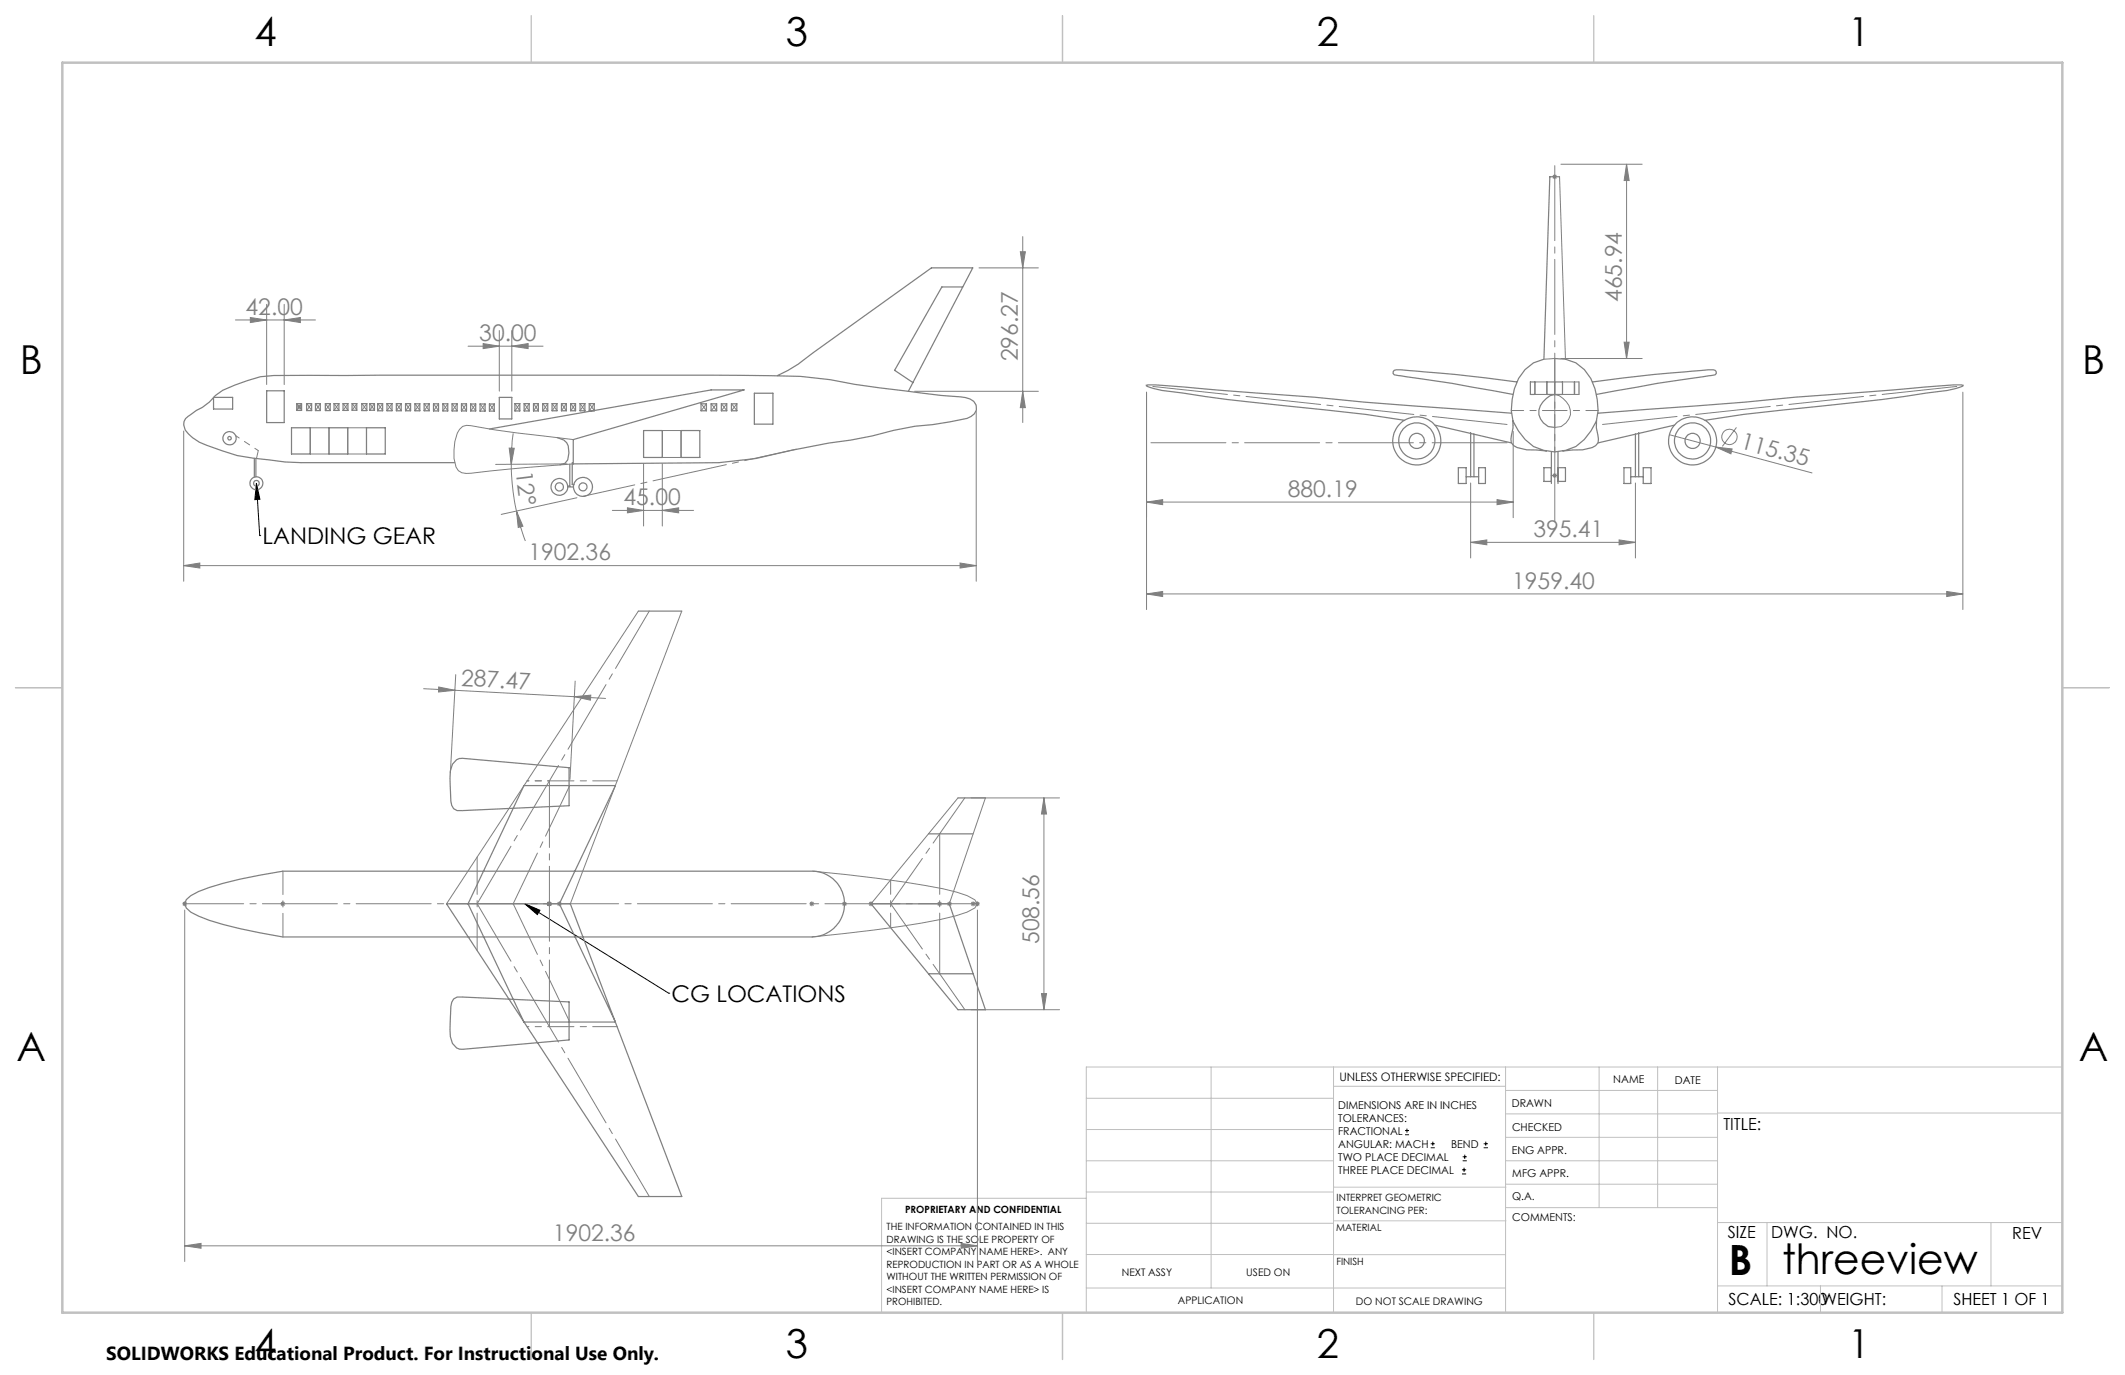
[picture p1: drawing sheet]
<svg xmlns="http://www.w3.org/2000/svg" width="432mm" height="279mm" viewBox="0 0 432 279" stroke-linecap="round" stroke-linejoin="round" font-family="sans-serif">
<g fill="none" stroke="#808080" stroke-width=".2">
<path d="M315.4 35.9h1M315.6 35.6l.7 .7M315.9 35.4v1M316.3 35.6l-.7 .7M316.9 35.9l1.2 37.1M317.2 33.4h16.5M330.5 33.4v39.4M330.5 33.4l.5 3.3h-1zM198.9 54.4h12.1M207.3 51.2h1.1l-.6 3.2zM207.8 48.1v37.8M47.8 65h16.3"/>
<path d="M50.9 64.5l3.3 .5-3.3 .5zM54.2 61.8v16.3M57.7 65l3.3-.5v1zM57.7 61.8v16.3M95.1 70.3h15.2M98.2 69.8l3.3 .5-3.3 .5zM101.5 67.2v12.3M104 70.3l3.3-.5v1zM104 67.2v12.3M185.8 79.5h25.2M207.8 79.5l.6 3.3h-1.1zM233 79.7v44.2"/>
<path d="M311.9 77.6h2.4v2.6h-2.4zM315.9 72.8l-2.2 .2M317.2 72.8h16.5M320.9 77.6h-3.4v2.6h3.4M330 69.5h1l-.5 3.3zM398.9 79.7v44.2M37.3 87.6v30.5M60.3 82.7h1M60.4 82.3l.7 .7M60.8 82.2v1M61.1 82.3l-.7 .7M63 86.9h3.9v5.4h-3.9z"/>
<path d="M70.7 86.9h3.8v5.4h-3.8zM103.5 91.1h1l-.6 3.3zM103.9 94.4a46.2 46.2 0 0 0 1.1 9.5M104.3 88.1l-.3 3.1-.1 3.2M115.2 94.3l-14.5 .1M116.5 89.3a334.9 334.9 0 0 1-21.7-2.9l-.8 .2-.6 .6a9.6 9.6 0 0 0-.7 7.7 2.48 2.48 0 0 0 3 1.3l7.7-.9 13.1-1M130.8 94.2v12.7M134.6 87.5h3.8v5.5h-3.8zM134.6 94.2v12.7M198.4 83.6v34.5M298.8 98.1v15.3M307.5 87.7v17.5"/>
<path d="M315.4 96.6h1M315.6 96.3l.7 .7M315.9 80.2a4.1 4.1 0 0 1 3.2 4.1 3.3 3.3 0 0 1-3.2 2.6M315.9 96.1v1M316.3 96.3l-.7 .7M332.3 98.1v15.3M339.2 88.3l9.5 2.5M348.7 90.8l3.3 .4-.3 1zM348.7 90.8l19.5 5.3M352.8 86.9l-2.8 3.8M37.3 114.9l3.3-.5v1zM37.3 114.9h161.1"/>
<path d="M105 103.9l1.3 3-1 .3zM105 103.9l.7 3 1.1 3M117.2 101.1l-15.4 3.4M124.4 103.7h16.5M127.5 103.2l3.3 .5-3.3 .5zM134.6 103.7l3.3-.5v1zM195.1 114.4l3.3 .5-3.3 .5zM233 102l3.3-.5v1.1zM233 102h74.5M298.8 110.2l3.3-.5v1zM298.8 110.2h33.5M304.2 101.5l3.3 .5-3.3 .6z"/>
<path d="M329 109.7l3.3 .5-3.3 .5zM86.1 139.9l6.3 .4M89.1 139.6l3.3 .7-3.3 .3zM92.6 137.1l-1.1 20M116.9 138.4l-1.1 20M129.7 124.2l-39 59.5M138.5 124.2l-22.6 59.5M233 120.7l3.3-.5v1zM233 120.7h165.9M395.6 120.2l3.3 .5-3.3 .5zM92.4 140.3l24.3 1.3M116.7 141.6l6.3 .3"/>
<path d="M116.7 141.6l3.4-.3-.1 1zM165.1 177a206 206 0 0 1 29.3 4.3l2.1 .7 1.6 .8 .5 .9-.5 .8-1.6 .8a71.8 71.8 0 0 1-13.7 3l-17.8 2.1M194.7 162.1l-17.7 21.6M197.3 162.1h18M200.2 162.1l-7.3 21.6M212.1 162.1l.6 3.3h-1.1zM212.1 162.1v43.1M37 183.7h1M37.2 183.3l.7 .7M37.5 183.2v.9M37.5 184.9v71.4M37.9 183.3l-.7 .7"/>
<path d="M57 183.7h1M57.1 183.3l.7 .7M57.5 183.2v.9M57.8 183.3l-.7 .7M111.1 183.7h1M111.3 183.3l.7 .7M111.6 183.2v.9M112 183.3l-.7 .7M113.2 183.7h1M113.3 183.3l.7 .7M113.7 183.2v.9M114 183.3l-.7 .7"/>
<path d="M164.5 183.7h1M164.6 183.3l.7 .7M165 183.2v.9M165.3 183.3l-.7 .7M171.1 183.7h1M171.2 183.3l.7 .7M171.6 183.2v.9M171.9 183.3l-.7 .7M176.5 183.7h1M176.6 183.3l.7 .7M177 183.2v.9M177.3 183.3l-.7 .7"/>
<path d="M190.4 183.7h1M190.6 183.3l.7 .7M190.9 183.2v.9M191.3 183.3l-.7 .7M192.4 183.7h1M192.6 183.3l.7 .7M192.9 183.2v.9M193.3 183.3l-.7 .7M197.2 183.7h1.9M197.4 183.3l.7 .7M197.7 183.2v.9M198.1 183.3l-.7 .7"/>
<path d="M198.3 183.3l.7 .7M198.6 183.2v.9M198.6 184.9v71.4M199 183.3l-.7 .7M197.3 205.2h18M211.6 201.9h1.1l-.6 3.3zM37.5 253.2l3.4-.5v.9zM37.5 253.2h161.1M195.3 252.7l3.3 .5-3.3 .4z"/>
<circle cx="351.4" cy="88.8" r="1.55"/>
</g>
<g fill="none" stroke="#000" stroke-width=".2">
<path d="M52.1 98.2l.7 3.3h-1zM52.1 98.2l.7 10.6M52.8 108.8h.1M106.6 183.7l3.1 1.3-.5 .8zM106.6 183.7l29.3 18.1M135.9 201.8h.1M285.5 230.6h.8M285.5 229.7h.8M285.9 229.3v.9M290.7 233.2h.8M290.7 232.4h.8M291.1 232v.8"/>
<path d="M297.1 238.5h.8M297.1 237.7h.8M297.2 235.9h.9M297.2 235.1h.9M297.5 237.3v.8M297.6 234.6v.9M301.5 233.2h.8M301.5 232.4h.8M301.9 232v.8"/>
</g>
<g fill="none" stroke="#808080" stroke-width=".25">
<path d="M316.9 35.9h-2l-1.2 37.1a8 8 0 0 0-6 6l-.4 2.2-.2 2.2 .3 2.2 1.1 2a8.5 8.5 0 0 0 14.8 0l1.1-2a12.5 12.5 0 0 0-2.5-10.5 7.6 7.6 0 0 0-6-2.3M195.6 58.3h-4.2l-9.6 16.9 3.7 2.6M54.2 79.4h3.5v6.5h-3.5zM153.3 79.9h3.8v6.3h-3.8zM157.9 76.3l2.2-1 2.1-1.3 3-2.3 24.1-17.3h8.4l-13.1 25.1M308.2 77.6a357.7 357.7 0 0 0-24.5-2.5l-.4 .1-.2 .3v.4l.2 .3 11.7 1.7 12.4 2.3M311 77.6h.9v2.6h-.9zM314.3 77.6h3.2v2.6h-3.2zM315.9 77.6v2.6a4.1 4.1 0 0 0-3.2 4.1 3.3 3.3 0 0 0 3.2 2.6M319.9 77.6v2.6M320.9 77.6v2.6M323.6 77.6a357.7 357.7 0 0 1 24.5-2.5l.4 .1 .2 .3 .1 .4-.3 .3-11.7 1.7-12.4 2.3"/>
<path d="M43.4 80.8h3.9v2.3h-3.9zM51.7 93.1v3.8M52 93.2v3.7M59.2 86.9h3.8v5.4h-3.8zM60.3 82h1v1.4h-1zM62.3 82h1v1.4h-1zM64.1 82h1v1.4h-1zM66.1 82h1v1.4h-1zM66.9 86.9h3.8v5.4h-3.8zM67.9 82h1v1.4h-1zM69.7 82h1v1.4h-1zM71.5 82h1v1.4h-1z"/>
<path d="M73.5 82h1v1.4h-1zM74.5 86.9h3.8v5.4h-3.8zM75.1 82h1v1.4h-1zM76.7 82h1.1v1.5h-1.1zM78.6 82h1.1v1.5h-1.1zM80.5 82h1v1.5h-1zM82.4 82h1v1.5h-1zM84.3 82.1h1v1.4h-1zM86.2 82.1h1v1.4h-1zM88.1 82.1h1v1.4h-1zM90 82.1h1v1.4h-1zM91.9 82.1h1v1.4h-1z"/>
<path d="M93.8 82.1h1v1.4h-1zM95.6 82.1h1.1v1.4h-1.1zM97.5 82.1h1.1v1.4h-1.1zM99.4 87.2l45.1-8h6.7l-34.7 10.1v5l29.6-.3 7.5-.8 7.4-1.7 7.4-1.5 4.5-.6 4.3-.8 4.4-1.1 4.3-.9 3.6-.3 7-1.3a2.13 2.13 0 0 0 1.4-3.4l-.8-.5-.9-.3-8.7-.9a234.3 234.3 0 0 1-18.8-2.7l-6-.7-12.2-.2h-94.9l-2.7 .3-5.2 1.6-2.4 1.1-1.5 1.1-1.3 1.3-1.4 1.1-1.2 .6a6.3 6.3 0 0 0-2.5 2.3l-.1 .6 .3 1.1a8.6 8.6 0 0 0 4.4 3.1 34.4 34.4 0 0 0 12.7 3l3.2 .4 3.3 .1h31.2M99.4 82.1h1v1.4h-1zM101.5 80.8h2.5v4.3h-2.5zM104.6 82h1v1.5h-1zM106.5 82h1v1.5h-1zM108.4 82h1v1.5h-1zM110.3 82h1v1.5h-1zM112.2 82h1v1.5h-1zM113.2 88.9a2.62 2.62 0 0 1 2.4 3.1l-.2 1.5-.6 .7-1.1 .3"/>
<path d="M114.1 82h1v1.5h-1zM115.4 99h1.1M115.8 94.3v4.5h-.4M116 82h.9v1.5h-.9zM116.3 94v4.5h.4M117.9 82h1v1.5h-1zM119.7 82h1.1v1.5h-1.1zM130.8 87.5h3.8v5.5h-3.8zM138.4 87.5h3.8v5.5h-3.8zM142.5 82.1h1v1.4h-1zM144.5 82.1h1.1v1.4h-1.1zM146.6 82.1h1.1v1.4h-1.1z"/>
<path d="M148.6 82.1h1.1v1.4h-1.1zM291.6 86.4l15.5 3.6M296.3 95h1.6v3.2h-1.6zM297.9 96.9h2.6M298.8 87.9v9M299.5 88.2v8.7M300.5 95h1.3v3.2h-1.3zM307.1 84l-30-2.3-10-1-32.3-2.5-1.9 .1 .3 .2a21.9 21.9 0 0 0 7.2 1.4 378 378 0 0 0 29.2 3.4l7.9 .9 7.9 1.2M307.4 85.4v1.6l-.3 1.4a1.76 1.76 0 0 0 1.2 2.5l1.9 .5 4.1 .3M315.2 91.8v6.4M315.2 95h-1.5v2.8h1.5M315.2 96.6h1.4"/>
<path d="M316.6 95h1.5v2.8h-1.5M316.6 91.8v6.4M324.4 85.4v1.6l.3 1.4a1.76 1.76 0 0 1-1.2 2.5l-1.9 .5-4.1 .3M324.7 84l30-2.3 10-1 32.3-2.5 1.9 .1-.2 .2a21.9 21.9 0 0 1-7.3 1.4 378 378 0 0 1-29.2 3.4l-7.9 .9-7.9 1.2M330 95h1.4v3.2h-1.4zM331.4 96.9h2.5M332.3 88.2v8.7M333 87.9v9M333.9 95h1.6v3.2h-1.6zM340.2 86.4l-15.5 3.6M129.7 124.2h8.8M92.8 154.4l.5-.3h.7l21.6 1.9v7.7l-22.7 1-.7-.4-.4-.6a39.5 39.5 0 0 1-.3-7l.4-1.4z"/>
<path d="M106.5 159.6h18.6l-11.4 24.1 11.4 24h-18.6l-11.4-24zM188.7 169.4h9M194.7 162.1h5.5M37.9 182.8l.9-.8a34.7 34.7 0 0 1 10-3.4l8.7-1.6h107.6a6.7 6.7 0 0 1 6.5 6.8 6.7 6.7 0 0 1-6.6 6.6h-107.5a86.7 86.7 0 0 1-17.1-4.2l-1.6-.9-.9-.8-.4-.8zM90.7 183.7h25.2l22.6 59.4h-8.8zM177 183.7h15.9l7.3 21.5h-5.5zM188.7 197.9h9M92.2 203l.7-.4h1.1l21.6 1v7.7l-21.6 1.9h-.7l-.5-.3-.9-.9-.4-1.4a39.5 39.5 0 0 1 .3-6.9z"/>
<circle cx="46.6" cy="89" r=".36"/>
<circle cx="46.6" cy="89" r="1.35"/>
<circle cx="52.1" cy="98.2" r="1.31"/>
<circle cx="52.1" cy="98.2" r=".57"/>
<circle cx="113.6" cy="98.9" r=".83"/>
<circle cx="113.7" cy="99" r="1.7"/>
<circle cx="118.5" cy="98.9" r="1.93"/>
<circle cx="118.5" cy="98.9" r=".81"/>
<circle cx="287.9" cy="89.6" r="3.7"/>
<circle cx="287.9" cy="89.6" r="1.53"/>
<circle cx="287.9" cy="89.6" r="4.9"/>
<circle cx="343.9" cy="89.6" r="4.9"/>
<circle cx="343.9" cy="89.6" r="1.53"/>
<circle cx="343.9" cy="89.6" r="3.7"/>
</g>
<g fill="none" stroke="#c0c0c0" stroke-width=".2">
<path d="M246.1 216.8v44.9M271 216.8v49.9M305.9 216.8v49.9M324.9 216.8v28.6M336.8 216.8v28.6M349 216.8v49.9M419.1 216.8h-198.4v49.9M220.7 235.9h50.3M220.7 229.5h50.3M220.7 223.2h50.3M271 220.7h34.9M305.9 231.1h43.1"/>
<path d="M305.9 226.3h43.1M305.9 221.6h43.1M305.9 235.9h43.1M349 226.2h70.1M220.7 248.6h50.3M220.7 242.2h50.3M220.7 254.9h50.3M220.7 243.5h-41.6v23.2M271 255h34.9M271 248.1h35M271 241.2h35M305.9 240.6h43.1"/>
<path d="M306 245.4h43M349 248.4h70.1M359.1 248.4v12.9M404.6 248.4v12.9M220.7 261.7h85.2M349 261.3h70.1M369.9 261.3v5.4M394.6 261.3v5.4"/>
</g>
<path d="M108 3.2v9.5M215.9 3.2v9.5M323.8 3.2v9.5M3.1 139.7h9.6M419.1 139.7h9.5M108 266.7v9.6M215.9 266.7v9.6M323.8 266.7v9.6" fill="none" stroke="#c0c0c0" stroke-width=".25"/>
<path d="M12.7 12.7h406.4v254h-406.4z" fill="none" stroke="#c0c0c0" stroke-width=".5"/>
<g fill="none" stroke="#808080" stroke-width=".2" stroke-dasharray="15.2 1.3 1.3 1.3">
<path d="M52.5 91.6l-.4 1.6M60.3 82l1 1.4M60.3 83.4l1-1.4M62.3 82l1 1.4M62.3 83.4l1-1.4M64.1 82l1 1.4M64.1 83.4l1-1.4M66.1 82l1 1.4M66.1 83.4l1-1.4M67.9 82l1 1.4M67.9 83.4l1-1.4M69.7 82l1 1.4"/>
<path d="M69.7 83.4l1-1.4M71.6 82l.9 1.3M71.6 83.3l.9-1.3M73.6 82l.9 1.4M73.6 83.4l.9-1.4M75.1 82l1 1.3M75.1 83.3l1-1.3M76.8 82l1 1.4M76.8 83.4l1-1.4M78.6 83.4l1.1-1.4M78.6 82l1.1 1.4M80.5 83.4l1.1-1.4"/>
<path d="M80.5 82l1.1 1.4M82.4 83.5l1-1.5M82.4 82l1 1.5M84.3 83.5l1-1.5M84.3 82l1 1.5M86.2 83.5l1-1.5M86.2 82l1 1.5M88.1 83.5l1-1.5M88.1 82l1 1.5M90 83.5l1-1.5M90 82l1 1.5M91.9 83.5l1-1.5"/>
<path d="M91.9 82l1 1.5M93.8 83.5l1-1.4M93.8 82.1l1 1.4M95.7 83.5l1-1.4M95.7 82.1l1 1.4M97.6 83.5l1-1.4M97.6 82.1l1 1.4M99.4 83.5l1.1-1.4M99.4 82.1l1.1 1.4M104.6 82l1 1.5M104.6 83.5l1-1.5M106.5 82l1 1.5"/>
<path d="M106.5 83.5l1-1.5M108.4 82l1 1.5M108.4 83.5l1-1.5M110.3 82l1 1.5M110.3 83.5l1-1.5M112.2 82l1 1.5M112.2 83.5l1-1.5M114.1 82l1 1.5M114.1 83.5l1-1.5M116 82l1 1.5M116 83.5l1-1.5M117.9 82l1 1.5"/>
<path d="M117.9 83.5l1-1.5M119.8 82l1 1.5M119.8 83.5l1-1.5M142.5 82l1.1 1.5M142.5 83.5l1.1-1.5M144.5 82l1.1 1.5M144.5 83.5l1.1-1.5M146.6 82l1.1 1.5M146.6 83.5l1.1-1.5M148.6 82l1.2 1.5M148.6 83.5l1.2-1.5"/>
</g>
<path d="M47.9 88.5l4.6 3.1" fill="none" stroke="#808080" stroke-width=".2" stroke-dasharray="15.2 1.3 1.3 1.3" stroke-dashoffset="14.4"/>
<path d="M118.5 100.8l43.3-9.5" fill="none" stroke="#808080" stroke-width=".2" stroke-dasharray="15.2 1.3 1.3 1.3" stroke-dashoffset="4.5"/>
<path d="M315.9 72.8v19" fill="none" stroke="#808080" stroke-width=".2" stroke-dasharray="15.2 1.3 1.3 1.3" stroke-dashoffset="7.6"/>
<path d="M307.1 83.4h8.8M324.8 83.4h-8.9" fill="none" stroke="#808080" stroke-width=".2" stroke-dasharray="15.2 1.3 1.3 1.3" stroke-dashoffset="12.7"/>
<path d="M233 78.4l74.5 8M398.9 78.4l-74.5 8" fill="none" stroke="#808080" stroke-width=".2" stroke-dasharray="15.2 1.3 1.3 1.3" stroke-dashoffset="-1.3"/>
<path d="M315.9 33.4v72.9" fill="none" stroke="#808080" stroke-width=".2" stroke-dasharray="15.2 1.3 1.3 1.3" stroke-dashoffset="-.3"/>
<path d="M307.1 90h-74.1" fill="none" stroke="#808080" stroke-width=".2" stroke-dasharray="15.2 1.3 1.3 1.3" stroke-dashoffset="-.9"/>
<path d="M37.6 183.6h161" fill="none" stroke="#808080" stroke-width=".2" stroke-dasharray="15.2 1.3 1.3 1.3" stroke-dashoffset="3.3"/>
<path d="M97 174.1v19" fill="none" stroke="#808080" stroke-width=".2" stroke-dasharray="15.2 1.3 1.3 1.3" stroke-dashoffset="7.7"/>
<path d="M97 183.6l34.9 59.5M97 183.6l34.9-59.5M111.6 208.6v-49.9" fill="none" stroke="#808080" stroke-width=".2" stroke-dasharray="15.2 1.3 1.3 1.3" stroke-dashoffset="1.7"/>
<path d="M107.1 158.7h4.5M107.1 208.6h4.5" fill="none" stroke="#808080" stroke-width=".2" stroke-dasharray="15.2 1.3 1.3 1.3" stroke-dashoffset="14.9"/>
<path d="M111.6 158.7h13.8M111.6 208.6h13.8" fill="none" stroke="#808080" stroke-width=".2" stroke-dasharray="15.2 1.3 1.3 1.3" stroke-dashoffset="10.3"/>
<path d="M181 178.8v9.7" fill="none" stroke="#808080" stroke-width=".2" stroke-dasharray="15.2 1.3 1.3 1.3" stroke-dashoffset="12.3"/>
<path d="M181 183.6l15.1 21.6M181 183.6l15.1-21.5" fill="none" stroke="#808080" stroke-width=".2" stroke-dasharray="15.2 1.3 1.3 1.3" stroke-dashoffset="4"/>
<path d="M190.9 197.9v-28.5" fill="none" stroke="#808080" stroke-width=".2" stroke-dasharray="15.2 1.3 1.3 1.3" stroke-dashoffset="2.9"/>
<path d="M57.5 190.4v-13.4" fill="none" stroke="#808080" stroke-width=".2" stroke-dasharray="15.2 1.3 1.3 1.3" stroke-dashoffset="10.5"/>
<path d="M115.8 159.6l-11.5 24M115.8 207.7l-11.5-24.1" fill="none" stroke="#808080" stroke-width=".2" stroke-dasharray="15.2 1.3 1.3 1.3" stroke-dashoffset="3.8"/>
<g fill="#808080">
<path d="M348.7 90.8l3.3 .4-.3 1z"/>
<path d="M233 102l3.3-.5v1.1zM304.2 101.5l3.3 .5-3.3 .6zM37.3 114.9l3.3-.5v1zM195.1 114.4l3.3 .5-3.3 .5zM127.5 103.2l3.3 .5-3.3 .5zM134.6 103.7l3.3-.5v1zM50.9 64.5l3.3 .5-3.3 .5zM57.7 65l3.3-.5v1zM98.2 69.8l3.3 .5-3.3 .5zM104 70.3l3.3-.5v1z"/>
<path d="M233 120.7l3.3-.5v1zM395.6 120.2l3.3 .5-3.3 .5z"/>
<path d="M298.8 110.2l3.3-.5v1zM329 109.7l3.3 .5-3.3 .5z"/>
<path d="M37.5 253.2l3.4-.5v.9zM195.3 252.7l3.3 .5-3.3 .4z"/>
<path d="M330.5 33.4l.5 3.3h-1zM330 69.5h1l-.5 3.3zM207.3 51.2h1.1l-.6 3.2zM207.8 79.5l.6 3.3h-1.1z"/>
<path d="M212.1 162.1l.6 3.3h-1.1zM211.6 201.9h1.1l-.6 3.3z"/>
<path d="M103.5 91.1h1l-.6 3.3zM105 103.9l1.3 3-1 .3z"/>
<path d="M89.1 139.6l3.3 .7-3.3 .3zM116.7 141.6l3.4-.3-.1 1z"/>
</g>
<path d="M52.1 98.2l.7 3.3h-1zM106.6 183.7l3.1 1.3-.5 .8z" fill="#000"/>
<g font-size="8.5">
<text x="351.3" y="259">B</text>
<text x="362.1" y="258.9">threeview</text>
</g>
<g font-size="8.1">
<text x="51.7" y="9.3">4</text>
<text x="159.7" y="9.3">3</text>
<text x="267.6" y="9.3">2</text>
<text x="375.6" y="9.3">1</text>
<text x="4" y="76">B</text>
<text x="423.1" y="76">B</text>
<text x="3.3" y="215.7">A</text>
<text x="422.4" y="215.7">A</text>
<text x="51.7" y="276">4</text>
<text x="159.7" y="276">3</text>
<text x="267.6" y="276">2</text>
<text x="375.6" y="276">1</text>
</g>
<g font-size="4.7" fill="#808080">
<text x="49.9" y="64">42.00</text>
<text x="329.5" y="61.4" transform="rotate(-90 329.5 61.4)">465.94</text>
<text x="97.4" y="69.3">30.00</text>
<text x="206.8" y="73.4" transform="rotate(-90 206.8 73.4)">296.27</text>
<text x="104.8" y="95.9" transform="rotate(83 104.8 95.9)">12°</text>
<text x="353.5" y="91.1" transform="rotate(15 353.5 91.1)">115.35</text>
<text x="261.7" y="101">880.19</text>
<text x="126.7" y="102.7">45.00</text>
<text x="107.4" y="113.9">1902.36</text>
<text x="311.6" y="109.2">395.41</text>
<text x="307.3" y="119.7">1959.40</text>
<text x="93.6" y="139.3" transform="rotate(3 93.6 139.3)">287.47</text>
<text x="211.1" y="191.9" transform="rotate(-90 211.1 191.9)">508.56</text>
<text x="112.4" y="252.1">1902.36</text>
</g>
<g font-size="4.7">
<text x="53.4" y="110.6">LANDING GEAR</text>
<text x="136.4" y="203.5">CG LOCATIONS</text>
</g>
<text font-size="3.8" x="21.6" y="276.3">SOLIDWORKS Educational Product. For Instructional Use Only.</text>
<g font-size="3.4">
<text x="350.2" y="229.5">TITLE:</text>
<text x="351.1" y="251.6">SIZE</text>
<text x="359.9" y="251.6">DWG. NO.</text>
<text x="408.9" y="251.7">REV</text>
<text x="351.2" y="265.2">SCALE: 1:300WEIGHT:</text>
<text x="396.9" y="265.2">SHEET 1 OF 1</text>
</g>
<text font-size="2.4" x="272.2" y="219.7">UNLESS OTHERWISE SPECIFIED:</text>
<g font-size="2.2">
<text x="327.8" y="220.1">NAME</text>
<text x="340.3" y="220.2">DATE</text>
<text x="271.9" y="225.3">DIMENSIONS ARE IN INCHES</text>
<text x="271.9" y="227.9">TOLERANCES:</text>
<text x="307.2" y="224.9">DRAWN</text>
<text x="271.9" y="230.6">FRACTIONAL</text>
<text x="271.9" y="233.2">ANGULAR: MACH</text>
<text x="294.9" y="233.2">BEND</text>
<text x="307.3" y="229.8">CHECKED</text>
<text x="271.9" y="235.9">TWO PLACE DECIMAL</text>
<text x="271.9" y="238.5">THREE PLACE DECIMAL</text>
<text x="307.2" y="234.5">ENG APPR.</text>
<text x="307.3" y="239.2">MFG APPR.</text>
<text x="307.3" y="243.9">Q.A.</text>
<text x="307.3" y="248.1">COMMENTS:</text>
</g>
<g font-size="2.1">
<text x="227.9" y="259.2">NEXT ASSY</text>
<text x="253.3" y="259.2">USED ON</text>
<text x="239.3" y="265">APPLICATION</text>
<text x="275.5" y="265.1">DO NOT SCALE DRAWING</text>
</g>
<g font-size="2">
<text x="271.6" y="244.1">INTERPRET GEOMETRIC</text>
<text x="180.2" y="250">THE INFORMATION CONTAINED IN THIS</text>
<text x="183.9" y="246.4">PROPRIETARY AND CONFIDENTIAL</text>
<text x="271.5" y="250.2">MATERIAL</text>
<text x="271.6" y="246.6">TOLERANCING PER:</text>
<text x="180.2" y="252.5">DRAWING IS THE SOLE PROPERTY OF</text>
<text x="180.2" y="255.1">&lt;INSERT COMPANY NAME HERE&gt;. ANY</text>
<text x="180.2" y="257.6">REPRODUCTION IN PART OR AS A WHOLE</text>
<text x="271.5" y="257">FINISH</text>
<text x="180.2" y="260.1">WITHOUT THE WRITTEN PERMISSION OF</text>
<text x="180.2" y="262.6">&lt;INSERT COMPANY NAME HERE&gt; IS</text>
<text x="180.2" y="265.2">PROHIBITED.</text>
</g>
</svg>
